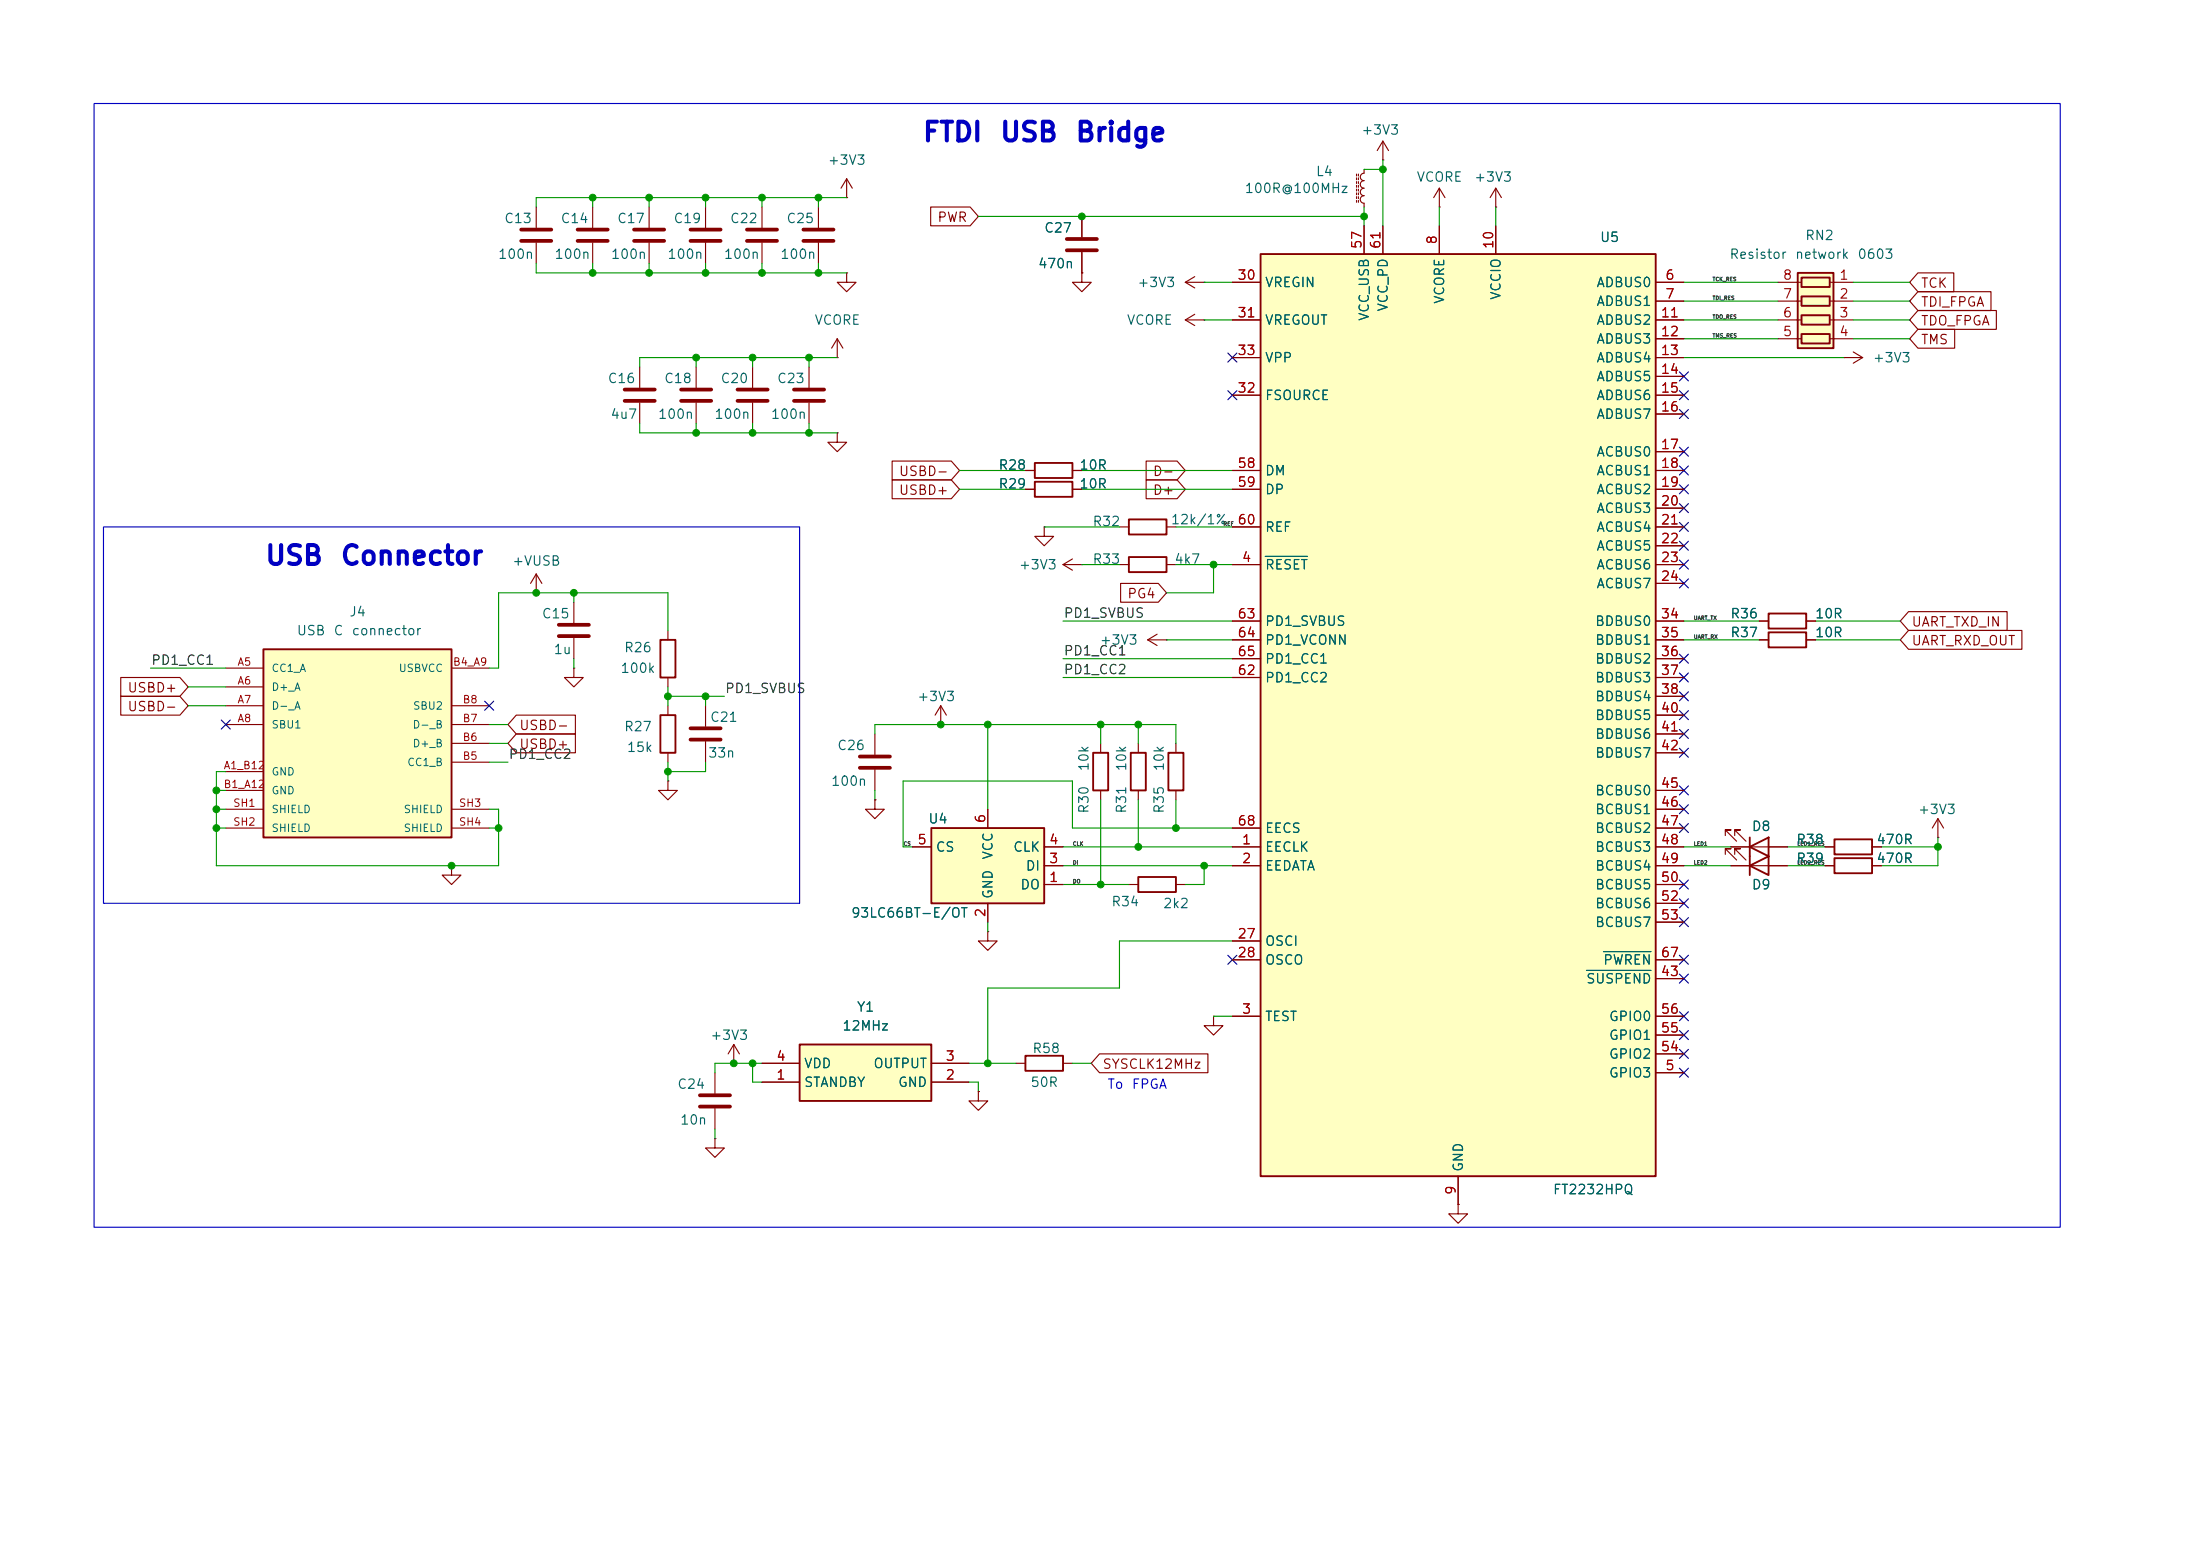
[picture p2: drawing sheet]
<svg xmlns="http://www.w3.org/2000/svg" width="297mm" height="210mm" viewBox="0 0 297 210" stroke-linecap="round" stroke-linejoin="round" font-family="sans-serif">
<path d="M35.6 87.6h25.4v25.4h-25.4z" fill="#ffffc2"/>
<path d="M35.6 87.6h25.4v25.4h-25.4zM89.2 86.4h2v5h-2zM89.2 96.5h2v5.1h-2zM147.6 101.6h2v5.1h-2zM152.7 101.6h2v5.1h-2zM153.7 118.4h5v2h-5z" fill="none" stroke="#840000" stroke-width=".25"/>
<g fill="none" stroke="#840000" stroke-width=".15">
<path d="M72.4 27.9v2.8M72.4 32.8v2.8M80 27.9v2.8M80 32.8v2.8M87.6 27.9v2.8M87.6 32.8v2.8M95.2 27.9v2.8M95.2 32.8v2.8M102.9 27.9v2.8M102.9 32.8v2.8M114.3 36.8v1.3h1.3l-1.3 1.3-1.3-1.3h1.3M114.3 36.8h.1"/>
<path d="M146 36.8v1.3h1.3l-1.3 1.3-1.2-1.3h1.2M146 36.8h.1M146 29.2v2.8M146 34v2.8M160 38.1l1.3 .8M160 38.1h2.6M161.3 37.3l-1.3 .8M162.6 38.1h.1M183.1 23.5v.2M183.1 24v.3M183.1 24.5v.3M183.1 25v.3"/>
<path d="M183.1 25.5v.3M183.1 26v.3M183.1 26.5v.3M183.1 27.1v.2M183.4 23.5v.2M183.4 24v.3M183.4 24.5v.3M183.4 25v.3M183.4 25.5v.3M183.4 26v.3M183.4 26.5v.3M183.4 27.1v.2"/>
<path d="M184.1 26.4a.51 .51 0 0 0-.5 .5 .51 .51 0 0 0 .5 .5v.5M184.1 23.4a.5 .5 0 0 0-.5 .5 .5 .5 0 0 0 .5 .5 .51 .51 0 0 0-.5 .5 .51 .51 0 0 0 .5 .5 .51 .51 0 0 0-.5 .5 .51 .51 0 0 0 .5 .5M184.1 22.9v.5M86.4 49.5v2.8M86.4 54.4v2.8M94 49.5v2.8M94 54.4v2.8M160 43.2l1.3 .7M160 43.2h2.6M161.3 42.4l-1.3 .8M162.6 43.2h.1M72.4 77.5l-.8 1.2"/>
<path d="M72.4 77.5l.8 1.2M72.4 77.5v2.5M143.5 76.2l1.3 .8M143.5 76.2h2.5M144.8 75.4l-1.3 .8M146 76.2h.1M30.5 90.2h5.1M30.5 92.7h5.1M30.5 95.3h5.1M30.5 97.8h5.1M61 90.2h5M61 95.3h5"/>
<path d="M61 97.8h5M72.4 80h.1M77.5 90.2v1.2h1.2l-1.2 1.3-1.3-1.3h1.3M77.5 90.2h.1M77.5 81.3v2.8M77.5 86.1v2.8M90.2 85.1v1.3M90.2 91.4v1.3M90.2 95.3v1.2M95.2 95.3v2.7M118.1 99.1v2.8M30.5 104.1h5.1"/>
<path d="M30.5 109.2h5.1M30.5 106.7h5.1M30.5 111.8h5.1M61 116.8v1.3h1.2l-1.2 1.3-1.3-1.3h1.3M61 116.8h.1M61 102.9h5M61 100.3h5M61 109.2h5M61 111.8h5M90.2 105.4v1.3h1.2l-1.2 1.3-1.3-1.3h1.3M90.2 105.4h.1M90.2 101.6v1.3"/>
<path d="M95.2 100.1v2.8M118.1 108v1.2h1.3l-1.3 1.3-1.3-1.3h1.3M118.1 108h.1M118.1 103.9v2.8M148.6 100.3v1.3M148.6 106.7v1.3M152.4 119.4h1.3M153.7 100.3v1.3M153.7 106.7v1.3M158.7 119.4h1.3"/>
</g>
<g fill="none" stroke="#840000" stroke-width=".51">
<path d="M70.4 32.5h4M70.4 31h4M78 32.5h4M78 31h4M85.6 32.5h4.1M85.6 31h4.1M93.2 32.5h4.1M93.2 31h4.1M100.8 32.5h4.1M100.8 31h4.1M144 33.8h4.1M144 32.3h4.1"/>
<path d="M84.3 54.1h4.1M84.3 52.6h4.1M91.9 54.1h4.1M91.9 52.6h4.1M75.4 85.9h4.1M75.4 84.3h4.1M93.2 99.8h4.1M93.2 98.3h4.1M116.1 103.6h4M116.1 102.1h4"/>
</g>
<path d="M170.2 34.3h53.3v124.5h-53.3z" fill="#ffffc2"/>
<path d="M170.2 34.3h53.3v124.5h-53.3zM157.7 101.6h2.1v5.1h-2.1zM236.2 116.8l2.6-1.2v2.5zM236.2 115.6v2.5M247.6 115.8h5.1v2.1h-5.1z" fill="none" stroke="#840000" stroke-width=".25"/>
<g fill="none" stroke="#840000" stroke-width=".15">
<path d="M166.4 38.1h3.8M184.1 30.5v3.8M186.7 30.5v3.8M194.3 30.5v3.8M201.9 30.5v3.8M223.5 38.1h3.8M113 58.4v1.3h1.3l-1.3 1.3-1.2-1.3h1.2M113 58.4h.1M166.4 43.2h3.8M166.4 48.3h3.8M166.4 53.3h3.8M223.5 40.6h3.8"/>
<path d="M223.5 43.2h3.8M223.5 45.7h3.8M223.5 48.3h3.8M223.5 50.8h3.8M223.5 53.3h3.8M223.5 55.9h3.8M166.4 76.2h3.8M166.4 63.5h3.8M166.4 66h3.8M166.4 71.1h3.8M223.5 76.2h3.8M223.5 61h3.8"/>
<path d="M223.5 63.5h3.8M223.5 66h3.8M223.5 68.6h3.8M223.5 71.1h3.8M223.5 73.7h3.8M223.5 78.7h3.8M127 97.8h.1M127 95.3l.8 1.2M127 95.3l-.8 1.2M127 95.3v2.5M166.4 83.8h3.8M166.4 86.4h3.8"/>
<path d="M166.4 88.9h3.8M166.4 91.4h3.8M223.5 83.8h3.8M223.5 86.4h3.8M223.5 88.9h3.8M223.5 91.4h3.8M223.5 94h3.8M223.5 96.5h3.8M223.5 99.1h3.8M158.7 100.3v1.3M158.7 106.7v1.3M166.4 114.3h3.8"/>
<path d="M166.4 116.8h3.8M166.4 111.8h3.8M223.5 114.3h3.8M223.5 116.8h3.8M223.5 101.6h3.8M223.5 106.7h3.8M223.5 109.2h3.8M223.5 111.8h3.8M223.5 119.4h3.8M232.9 115.3v-.7h.8h-.8l1.5 1.5M233.7 116.8h7.6M234.2 115.3v-.7h.7h-.7l1.5 1.5"/>
<path d="M246.4 116.8h1.2M252.7 116.8h1.3M133.3 125.7v1.3h1.3l-1.3 1.3-1.2-1.3h1.2M133.3 125.7h.1M163.8 137.2v1.2h1.3l-1.3 1.3-1.2-1.3h1.2M163.8 137.2h.1M166.4 137.2h3.8M166.4 127h3.8M166.4 129.5h3.8M223.5 137.2h3.8M223.5 129.5h3.8M223.5 132.1h3.8"/>
<path d="M223.5 121.9h3.8M223.5 124.5h3.8M223.5 139.7h3.8M196.8 158.8v3.8M223.5 144.8h3.8M223.5 142.2h3.8"/>
</g>
<path d="M170.8 75.1h5.7M214.2 131h8.7M216.5 128.4h6.4" fill="none" stroke="#006464" stroke-width=".15"/>
<path d="M242.7 36.8h4.8v10.2h-4.8z" fill="#ffffc2"/>
<path d="M242.7 36.8h4.8v10.2h-4.8zM243.2 37.5h3.8v1.2h-3.8zM243.2 40h3.8v1.3h-3.8zM243.2 42.5h3.8v1.3h-3.8zM243.2 45.1h3.8v1.3h-3.8z" fill="none" stroke="#840000" stroke-width=".25"/>
<g fill="none" stroke="#840000" stroke-width=".15">
<path d="M194.3 27.9h.1M194.3 25.4l-.8 1.3M194.3 25.4l.8 1.3M194.3 25.4v2.5M240 38.1h3.2M247 38.1h3.2M101.6 49.5v2.8M101.6 54.4v2.8M109.2 49.5v2.8M109.2 54.4v2.8M240 40.6h3.2M240 43.2h3.2"/>
<path d="M240 45.7h3.2M247 40.6h3.2M247 43.2h3.2M247 45.7h3.2M96.5 153.7v1.2h1.3l-1.3 1.3-1.3-1.3h1.3M96.5 153.7h.1M96.5 144.8v2.8M96.5 149.6v2.8"/>
</g>
<path d="M99.6 54.1h4M99.6 52.6h4M107.2 54.1h4.1M107.2 52.6h4.1M94.5 149.4h4.1M94.5 147.8h4.1" fill="none" stroke="#840000" stroke-width=".51"/>
<path d="M125.7 111.8h15.3v10.1h-15.3z" fill="#ffffc2"/>
<path d="M125.7 111.8h15.3v10.1h-15.3zM247.6 113.3h5.1v2h-5.1zM138.4 142.5h5.1v2h-5.1z" fill="none" stroke="#840000" stroke-width=".25"/>
<g fill="none" stroke="#840000" stroke-width=".15">
<path d="M186.7 19.1l.8 1.2M186.7 19.1l-.8 1.2M186.7 19.1v2.5M110.5 27.9v2.8M110.5 32.8v2.8M114.3 26.7h.1M114.3 24.1l-.8 1.3M114.3 24.1l.8 1.3M114.3 24.1v2.6M186.7 21.6h.1M201.9 27.9h.1M201.9 25.4l.8 1.3"/>
<path d="M201.9 25.4l-.7 1.3M201.9 25.4v2.5M113 48.3h.1M113 45.7l-.7 1.3M113 45.7l.8 1.3M113 45.7v2.6M154.9 86.4l1.3 .7M154.9 86.4h2.6M156.2 85.6l-1.3 .8M157.5 86.4h.1M123.2 114.3h2.5M133.3 109.2v2.6"/>
<path d="M141 119.4h2.5M141 116.8h2.5M141 114.3h2.5M246.4 114.3h1.2M252.7 114.3h1.3M133.3 121.9v2.6M99.1 143.5h.1M99.1 141l.7 1.2M99.1 141l-.8 1.2M99.1 141v2.5M137.2 143.5h1.2M143.5 143.5h1.3"/>
<path d="M196.8 162.6v1.2h1.3l-1.3 1.3-1.2-1.3h1.2M196.8 162.6h.1"/>
</g>
<path d="M108.5 32.5h4M108.5 31h4" fill="none" stroke="#840000" stroke-width=".51"/>
<path d="M107.9 141h17.8v7.6h-17.8z" fill="#ffffc2"/>
<path d="M139.7 65h5.1v2.1h-5.1zM139.7 62.5h5.1v2h-5.1zM152.4 70.1h5.1v2h-5.1zM152.4 75.2h5.1v2h-5.1zM238.8 85.3h5v2.1h-5zM238.8 82.8h5v2h-5zM236.2 114.3l2.6-1.3v2.6zM236.2 113v2.6M107.9 141h17.8v7.6h-17.8z" fill="none" stroke="#840000" stroke-width=".25"/>
<g fill="none" stroke="#840000" stroke-width=".15">
<path d="M125.6 27.9h5.4l1.1 1.3-1.1 1.3h-5.4zM146 36.8h.1M146 29.2v2.8M146 34v2.8M166.4 38.1h3.8M184.1 30.5v3.8M186.7 30.5v3.8M194.3 30.5v3.8M201.9 30.5v3.8M223.5 38.1h3.8M258.9 39.4h9.9v2.5h-9.9l-1.1-1.3zM258.9 36.8h4.9v2.6h-4.9l-1.1-1.3z"/>
<path d="M166.4 48.3h3.8M166.4 43.2h3.8M166.4 53.3h3.8M223.5 48.3h3.8M223.5 40.6h3.8M223.5 43.2h3.8M223.5 45.7h3.8M223.5 50.8h3.8M223.5 53.3h3.8M223.5 55.9h3.8M248.9 48.3h.1M248.9 48.3h2.6"/>
<path d="M250.2 47.5l1.3 .8M251.5 48.3l-1.3 .7M258.9 44.4h5v2.6h-5l-1.1-1.3zM258.9 41.9h10.6v2.6h-10.6l-1.1-1.3zM120.4 62.2h8l1.1 1.3-1.1 1.3h-8zM120.4 64.8h8l1.1 1.2-1.1 1.3h-8zM138.4 66h1.3M138.4 63.5h1.3M141 71.1v1.3h1.2l-1.2 1.3-1.3-1.3h1.3M141 71.1h.1M144.8 66h1.2M144.8 63.5h1.2"/>
<path d="M151.1 71.1h1.3M151.1 76.2h1.3M151.3 78.7h5.1l1.1 1.3-1.1 1.3h-5.1zM154.7 62.2h4.2l1.1 1.3-1.1 1.3h-4.2zM154.7 64.8h4.2l1.1 1.2-1.1 1.3h-4.2zM157.5 71.1h1.2M157.5 76.2h1.2M166.4 71.1h3.8M166.4 76.2h3.8M166.4 66h3.8M166.4 63.5h3.8M223.5 71.1h3.8"/>
<path d="M223.5 76.2h3.8M223.5 66h3.8M223.5 63.5h3.8M223.5 61h3.8M223.5 68.6h3.8M223.5 73.7h3.8M223.5 78.7h3.8M16.3 94h8l1.1 1.3-1.1 1.2h-8zM16.3 91.4h8l1.1 1.3-1.1 1.3h-8zM69.7 96.5h8v2.6h-8l-1.1-1.3zM69.7 99.1h8v2.5h-8l-1.1-1.3zM166.4 86.4h3.8"/>
<path d="M166.4 83.8h3.8M166.4 88.9h3.8M166.4 91.4h3.8M223.5 86.4h3.8M223.5 83.8h3.8M223.5 88.9h3.8M223.5 91.4h3.8M223.5 94h3.8M223.5 96.5h3.8M223.5 99.1h3.8M237.5 86.4h1.3M237.5 83.8h1.3"/>
<path d="M243.8 86.4h1.3M243.8 83.8h1.3M257.7 82.5h13.3v2.6h-13.3l-1.2-1.3zM257.7 85.1h15.3v2.5h-15.3l-1.2-1.2zM118.1 108h.1M123.2 114.3h2.5M133.3 109.2v2.6M141 114.3h2.5M141 116.8h2.5M141 119.4h2.5M166.4 114.3h3.8M166.4 116.8h3.8"/>
<path d="M166.4 111.8h3.8M223.5 114.3h3.8M223.5 116.8h3.8M223.5 101.6h3.8M223.5 106.7h3.8M223.5 109.2h3.8M223.5 111.8h3.8M223.5 119.4h3.8M232.9 112.8v-.8h.8h-.8l1.5 1.5M233.7 114.3h7.6M233.7 116.8h2.5M234.2 112.8v-.8h.7h-.7l1.5 1.5"/>
<path d="M238.8 116.8h2.5M246.4 114.3h1.2M246.4 116.8h1.2M252.7 114.3h1.3M252.7 116.8h1.3M261.6 113h.1M261.6 110.5l-.7 1.3M261.6 110.5l.8 1.3M261.6 110.5v2.5M133.3 121.9v2.6M166.4 137.2h3.8M166.4 127h3.8"/>
<path d="M166.4 129.5h3.8M223.5 137.2h3.8M223.5 129.5h3.8M223.5 132.1h3.8M223.5 121.9h3.8M223.5 124.5h3.8M223.5 139.7h3.8M102.9 146.1h5M102.9 143.5h5M125.7 146.1h5.1M125.7 143.5h5.1M132.1 147.3v1.3h1.2l-1.2 1.3-1.3-1.3h1.3"/>
<path d="M132.1 147.3h.1M148.4 142.2h14.7v2.6h-14.7l-1.1-1.3zM196.8 158.8v3.8M223.5 144.8h3.8M223.5 142.2h3.8M196.8 162.6h.1"/>
</g>
<g fill="none" stroke="#009600" stroke-width=".15">
<path d="M72.4 35.6v1.2h41.9M80 26.7v1.2M80 35.6v1.2M87.6 26.7v1.2M87.6 35.6v1.2M95.2 26.7v1.2M95.2 35.6v1.2M102.9 26.7v1.2M102.9 35.6v1.2M110.5 26.7v1.2M110.5 35.6v1.2M114.3 26.7h-41.9v1.2"/>
<path d="M132.1 29.2h52M162.6 38.1h3.8M184.1 22.9h2.6M184.1 27.9v2.6M186.7 21.6v8.9M194.3 27.9v2.6M201.9 27.9v2.6M227.3 38.1h12.7M250.2 38.1h7.6M86.4 57.2v1.2h26.6M94 48.3v1.2M94 57.2v1.2"/>
<path d="M101.6 48.3v1.2M101.6 57.2v1.2M109.2 48.3v1.2M109.2 57.2v1.2M113 48.3h-26.6v1.2M162.6 43.2h3.8M227.3 45.7h12.7M227.3 40.6h12.7M227.3 48.3h21.6M227.3 43.2h12.7M250.2 45.7h7.6M250.2 40.6h7.6"/>
<path d="M250.2 43.2h7.6M129.5 66h8.9M129.5 63.5h8.9M141 71.1h10.1M146 76.2h5.1M146 66h20.4M146 63.5h20.4M158.7 76.2h7.7M158.7 71.1h7.7M163.8 76.2v3.8h-6.3M20.3 90.2h10.2M25.4 92.7h5.1"/>
<path d="M25.4 95.3h5.1M66 97.8h2.6M77.5 80v1.3M77.5 88.9v1.3M90.2 85.1v-5.1h-22.9v10.2h-1.3M90.2 92.7v2.6M90.2 94h7.6M95.2 94v1.3M118.1 99.1v-1.3h40.6v2.5M133.3 97.8v11.4M143.5 91.4h22.9M143.5 88.9h22.9"/>
<path d="M143.5 83.8h22.9M148.6 97.8v2.5M153.7 97.8v2.5M157.5 86.4h8.9M227.3 83.8h10.2M227.3 86.4h10.2M245.1 83.8h11.4M245.1 86.4h11.4M29.2 109.2h1.3M29.2 111.8h1.3M29.2 106.7h1.3M30.5 104.1h-1.3v12.7h38.1v-7.6h-1.3"/>
<path d="M66 102.9h2.6M66 100.3h2.6M66 111.8h1.3M90.2 102.9v2.5M95.2 102.9v1.2h-5M118.1 106.7v1.3M143.5 116.8h22.9M143.5 114.3h22.9M143.5 119.4h8.9M148.6 108v11.4M153.7 108v6.3M158.7 108v3.8"/>
<path d="M162.6 116.8v2.6h-2.6M166.4 111.8h-21.6v-6.4h-22.9v8.9h1.3M227.3 116.8h6.4M227.3 114.3h6.4M241.3 116.8h5.1M241.3 114.3h5.1M254 114.3h7.6M261.6 113v3.8h-7.6M133.3 124.5v1.2M163.8 137.2h2.6M166.4 127h-15.3v6.4h-17.8v10.1M96.5 152.4v1.3"/>
<path d="M101.6 143.5v2.6h1.3M102.9 143.5h-6.4v1.3M130.8 143.5h6.4M130.8 146.1h1.3v1.2M144.8 143.5h2.5"/>
</g>
<g fill="none" stroke="#000084" stroke-width=".15">
<path d="M165.8 47.7l1.2 1.2M165.8 52.7l1.2 1.2M167 47.7l-1.2 1.2M167 52.7l-1.2 1.2M226.7 55.3l1.2 1.2M226.7 50.2l1.2 1.2M226.7 52.7l1.2 1.2M227.9 55.3l-1.2 1.2M227.9 50.2l-1.2 1.2M227.9 52.7l-1.2 1.2M226.7 60.4l1.2 1.2M226.7 73.1l1.2 1.2"/>
<path d="M226.7 70.5l1.2 1.2M226.7 75.6l1.2 1.2M226.7 65.4l1.2 1.2M226.7 68l1.2 1.2M226.7 62.9l1.2 1.2M226.7 78.1l1.2 1.2M227.9 60.4l-1.2 1.2M227.9 73.1l-1.2 1.2M227.9 70.5l-1.2 1.2M227.9 75.6l-1.2 1.2M227.9 65.4l-1.2 1.2M227.9 68l-1.2 1.2"/>
<path d="M227.9 62.9l-1.2 1.2M227.9 78.1l-1.2 1.2M29.9 97.2l1.2 1.2M31.1 97.2l-1.2 1.2M65.4 94.6l1.2 1.3M66.6 94.6l-1.2 1.3M226.7 98.5l1.2 1.2M226.7 93.4l1.2 1.2M226.7 95.9l1.2 1.2M226.7 88.3l1.2 1.2M226.7 90.8l1.2 1.2M227.9 98.5l-1.2 1.2"/>
<path d="M227.9 93.4l-1.2 1.2M227.9 95.9l-1.2 1.2M227.9 88.3l-1.2 1.2M227.9 90.8l-1.2 1.2M226.7 111.2l1.2 1.2M226.7 106.1l1.2 1.2M226.7 101l1.2 1.2M226.7 108.6l1.2 1.2M226.7 118.8l1.2 1.2M227.9 111.2l-1.2 1.2M227.9 106.1l-1.2 1.2M227.9 101l-1.2 1.2"/>
<path d="M227.9 108.6l-1.2 1.2M227.9 118.8l-1.2 1.2M165.8 128.9l1.2 1.2M167 128.9l-1.2 1.2M226.7 131.5l1.2 1.2M226.7 136.6l1.2 1.2M226.7 128.9l1.2 1.2M226.7 139.1l1.2 1.2M226.7 121.3l1.2 1.2M226.7 123.9l1.2 1.2M227.9 131.5l-1.2 1.2M227.9 136.6l-1.2 1.2"/>
<path d="M227.9 128.9l-1.2 1.2M227.9 139.1l-1.2 1.2M227.9 121.3l-1.2 1.2M227.9 123.9l-1.2 1.2M226.7 141.6l1.2 1.2M226.7 144.2l1.2 1.2M227.9 141.6l-1.2 1.2M227.9 144.2l-1.2 1.2"/>
</g>
<path d="M12.7 14h265.4v151.6h-265.4zM14 71.1h93.9v50.8h-93.9z" fill="none" stroke="#0000c2" stroke-width=".15"/>
<path d="M170.8 75.1h5.7M214.2 131h8.7M216.5 128.4h6.4" fill="none" stroke="#006464" stroke-width=".15"/>
<g fill="#009600" stroke="#009600" stroke-width=".14">
<circle cx="80" cy="36.8" r=".46"/>
<circle cx="87.6" cy="36.8" r=".46"/>
<circle cx="77.5" cy="80" r=".46"/>
<circle cx="72.4" cy="80" r=".46"/>
<circle cx="87.6" cy="26.7" r=".46"/>
<circle cx="80" cy="26.7" r=".46"/>
<circle cx="95.2" cy="26.7" r=".46"/>
<circle cx="95.2" cy="36.8" r=".46"/>
<circle cx="94" cy="58.4" r=".46"/>
<circle cx="94" cy="48.3" r=".46"/>
<circle cx="109.2" cy="58.4" r=".46"/>
<circle cx="101.6" cy="58.4" r=".46"/>
<circle cx="110.5" cy="26.7" r=".46"/>
<circle cx="102.9" cy="26.7" r=".46"/>
<circle cx="109.2" cy="48.3" r=".46"/>
<circle cx="110.5" cy="36.8" r=".46"/>
<circle cx="102.9" cy="36.8" r=".46"/>
<circle cx="101.6" cy="48.3" r=".46"/>
<circle cx="29.2" cy="106.7" r=".46"/>
<circle cx="61" cy="116.8" r=".46"/>
<circle cx="67.3" cy="111.8" r=".46"/>
<circle cx="29.2" cy="111.8" r=".46"/>
<circle cx="29.2" cy="109.2" r=".46"/>
<circle cx="90.2" cy="94" r=".46"/>
<circle cx="95.2" cy="94" r=".46"/>
<circle cx="90.2" cy="104.1" r=".46"/>
<circle cx="127" cy="97.8" r=".46"/>
<circle cx="158.7" cy="111.8" r=".46"/>
<circle cx="133.3" cy="97.8" r=".46"/>
<circle cx="153.7" cy="97.8" r=".46"/>
<circle cx="148.6" cy="97.8" r=".46"/>
<circle cx="148.6" cy="119.4" r=".46"/>
<circle cx="153.7" cy="114.3" r=".46"/>
<circle cx="162.6" cy="116.8" r=".46"/>
<circle cx="133.3" cy="143.5" r=".46"/>
<circle cx="101.6" cy="143.5" r=".46"/>
<circle cx="99.1" cy="143.5" r=".46"/>
<circle cx="261.6" cy="114.3" r=".46"/>
<circle cx="163.8" cy="76.2" r=".46"/>
<circle cx="146" cy="29.2" r=".46"/>
<circle cx="186.7" cy="22.9" r=".46"/>
<circle cx="184.1" cy="29.2" r=".46"/>
</g>
<g font-size="2.5" fill="#0000c2">
<text x="124.4" y="19.7">FTDI</text>
<text x="134.9" y="19.7">USB</text>
<text x="145" y="19.7">Bridge</text>
<text x="35.6" y="76.9">USB</text>
<text x="45.8" y="76.9">Connector</text>
</g>
<g font-size="1.3" fill="#006464">
<text x="111.7" y="22.6">+3V3</text>
<text x="183.7" y="18.5">+3V3</text>
<text x="167.9" y="26.4">100R@100MHz</text>
<text x="177.6" y="24.1">L4</text>
<text x="191.2" y="24.8">VCORE</text>
<text x="198.9" y="24.8">+3V3</text>
<text x="67.1" y="35.3">100n</text>
<text x="68" y="30.4">C13</text>
<text x="74.8" y="35.3">100n</text>
<text x="75.6" y="30.4">C14</text>
<text x="82.4" y="35.3">100n</text>
<text x="83.2" y="30.4">C17</text>
<text x="90" y="35.3">100n</text>
<text x="90.8" y="30.4">C19</text>
<text x="97.6" y="35.3">100n</text>
<text x="98.5" y="30.4">C22</text>
<text x="105.2" y="35.3">100n</text>
<text x="106.1" y="30.4">C25</text>
<text x="140.9" y="31.7">C27</text>
<text x="215.9" y="33">U5</text>
<text x="233.4" y="35.3">Resistor</text>
<text x="242.2" y="35.3">network</text>
<text x="243.6" y="32.7">RN2</text>
<text x="250.7" y="35.3">0603</text>
<text x="140" y="36.5">470n</text>
<text x="153.5" y="39.1">+3V3</text>
<text x="170.7" y="39.1">VREGIN</text>
<text x="195.3" y="41.1" transform="rotate(-90 195.3 41.1)">VCORE</text>
<text x="202.9" y="40.6" transform="rotate(-90 202.9 40.6)">VCCIO</text>
<text x="215.4" y="39.1">ADBUS0</text>
<text x="215.4" y="41.6">ADBUS1</text>
<text x="109.9" y="44.2">VCORE</text>
<text x="152" y="44.2">VCORE</text>
<text x="170.7" y="44.2">VREGOUT</text>
<text x="185.1" y="43.4" transform="rotate(-90 185.1 43.4)">VCC_USB</text>
<text x="187.7" y="42.1" transform="rotate(-90 187.7 42.1)">VCC_PD</text>
<text x="215.4" y="44.2">ADBUS2</text>
<text x="215.4" y="46.7">ADBUS3</text>
<text x="82" y="52">C16</text>
<text x="89.6" y="52">C18</text>
<text x="97.2" y="52">C20</text>
<text x="104.8" y="52">C23</text>
<text x="170.7" y="49.2">VPP</text>
<text x="215.4" y="49.2">ADBUS4</text>
<text x="215.4" y="51.8">ADBUS5</text>
<text x="252.7" y="49.2">+3V3</text>
<text x="82.3" y="56.9">4u7</text>
<text x="88.7" y="56.9">100n</text>
<text x="96.4" y="56.9">100n</text>
<text x="104" y="56.9">100n</text>
<text x="170.7" y="54.3">FSOURCE</text>
<text x="215.4" y="54.3">ADBUS6</text>
<text x="215.4" y="56.9">ADBUS7</text>
<text x="134.7" y="63.7">R28</text>
<text x="145.6" y="63.7">10R</text>
<text x="170.7" y="64.5">DM</text>
<text x="215.4" y="61.9">ACBUS0</text>
<text x="215.4" y="64.5">ACBUS1</text>
<text x="134.7" y="66.2">R29</text>
<text x="145.6" y="66.2">10R</text>
<text x="147.4" y="71.3">R32</text>
<text x="158" y="71.1">12k/1%</text>
<text x="170.7" y="67">DP</text>
<text x="215.4" y="67">ACBUS2</text>
<text x="215.4" y="69.6">ACBUS3</text>
<text x="69.1" y="76.7">+VUSB</text>
<text x="137.5" y="77.2">+3V3</text>
<text x="147.4" y="76.4">R33</text>
<text x="158.4" y="76.4">4k7</text>
<text x="170.7" y="77.2">RESET</text>
<text x="170.7" y="72.1">REF</text>
<text x="215.4" y="72.1">ACBUS4</text>
<text x="215.4" y="74.6">ACBUS5</text>
<text x="215.4" y="77.2">ACBUS6</text>
<text x="47.1" y="83.5">J4</text>
<text x="73.1" y="83.8">C15</text>
<text x="215.4" y="79.7">ACBUS7</text>
<text x="233.5" y="83.8">R36</text>
<text x="244.9" y="83.8">10R</text>
<text x="40" y="86.1">USB</text>
<text x="44.9" y="86.1">C</text>
<text x="47.4" y="86.1">connector</text>
<text x="74.6" y="88.6">1u</text>
<text x="84.2" y="88.3">R26</text>
<text x="148.4" y="87.3">+3V3</text>
<text x="170.7" y="84.8">PD1_SVBUS</text>
<text x="170.7" y="87.3">PD1_VCONN</text>
<text x="170.7" y="89.9">PD1_CC1</text>
<text x="215.2" y="84.8">BDBUS0</text>
<text x="215.2" y="87.3">BDBUS1</text>
<text x="215.2" y="89.9">BDBUS2</text>
<text x="233.5" y="86.3">R37</text>
<text x="244.9" y="86.3">10R</text>
<text x="83.7" y="91.1">100k</text>
<text x="123.7" y="95">+3V3</text>
<text x="170.7" y="92.4">PD1_CC2</text>
<text x="215.2" y="92.4">BDBUS3</text>
<text x="215.2" y="95">BDBUS4</text>
<text x="84.2" y="99">R27</text>
<text x="84.5" y="101.8">15k</text>
<text x="95.8" y="97.7">C21</text>
<text x="112.9" y="101.6">C26</text>
<text x="215.2" y="97.5">BDBUS5</text>
<text x="215.2" y="100">BDBUS6</text>
<text x="95.5" y="102.6">33n</text>
<text x="112.1" y="106.4">100n</text>
<text x="147.3" y="104.2" transform="rotate(-90 147.3 104.2)">10k</text>
<text x="152.4" y="104.2" transform="rotate(-90 152.4 104.2)">10k</text>
<text x="157.4" y="104.2" transform="rotate(-90 157.4 104.2)">10k</text>
<text x="215.2" y="102.6">BDBUS7</text>
<text x="215.2" y="107.7">BCBUS0</text>
<text x="125.2" y="111.5">U4</text>
<text x="147.3" y="109.9" transform="rotate(-90 147.3 109.9)">R30</text>
<text x="152.4" y="109.9" transform="rotate(-90 152.4 109.9)">R31</text>
<text x="157.4" y="109.9" transform="rotate(-90 157.4 109.9)">R35</text>
<text x="170.7" y="112.7">EECS</text>
<text x="215.2" y="110.2">BCBUS1</text>
<text x="215.2" y="112.7">BCBUS2</text>
<text x="236.4" y="112.5">D8</text>
<text x="258.8" y="110.2">+3V3</text>
<text x="126.2" y="115.3">CS</text>
<text x="134.3" y="116.1" transform="rotate(-90 134.3 116.1)">VCC</text>
<text x="136.7" y="115.3">CLK</text>
<text x="138.4" y="117.8">DI</text>
<text x="170.7" y="115.3">EECLK</text>
<text x="170.7" y="117.8">EEDATA</text>
<text x="215.2" y="115.3">BCBUS3</text>
<text x="215.2" y="117.8">BCBUS4</text>
<text x="242.4" y="116.8">R39</text>
<text x="242.4" y="114.3">R38</text>
<text x="253.2" y="116.8">470R</text>
<text x="253.2" y="114.3">470R</text>
<text x="114.8" y="124.2">93LC66BT-E/OT</text>
<text x="134.3" y="121.4" transform="rotate(-90 134.3 121.4)">GND</text>
<text x="137.7" y="120.4">DO</text>
<text x="149.9" y="122.6">R34</text>
<text x="156.9" y="122.9">2k2</text>
<text x="215.2" y="120.4">BCBUS5</text>
<text x="215.2" y="122.9">BCBUS6</text>
<text x="215.2" y="125.4">BCBUS7</text>
<text x="236.4" y="120.4">D9</text>
<text x="170.7" y="128">OSCI</text>
<text x="170.7" y="130.5">OSCO</text>
<text x="216.3" y="130.5">PWREN</text>
<text x="115.6" y="136.9">Y1</text>
<text x="214" y="133.1">SUSPEND</text>
<text x="95.8" y="140.7">+3V3</text>
<text x="113.6" y="139.4">12MHz</text>
<text x="139.3" y="142.4">R58</text>
<text x="170.7" y="138.1">TEST</text>
<text x="217.1" y="143.2">GPIO2</text>
<text x="217.1" y="140.7">GPIO1</text>
<text x="217.1" y="138.1">GPIO0</text>
<text x="91.3" y="147.3">C24</text>
<text x="108.5" y="147">STANDBY</text>
<text x="108.5" y="144.5">VDD</text>
<text x="117.8" y="144.5">OUTPUT</text>
<text x="121.1" y="147">GND</text>
<text x="139" y="147">50R</text>
<text x="217.1" y="145.8">GPIO3</text>
<text x="91.7" y="152.1">10n</text>
<text x="197.8" y="158.2" transform="rotate(-90 197.8 158.2)">GND</text>
<text x="209.6" y="161.5">FT2232HPQ</text>
</g>
<g font-size="1.3" fill="#840000">
<text x="126.5" y="30.3">PWR</text>
<text x="259.2" y="41.7">TDI_FPGA</text>
<text x="259.2" y="39.2">TCK</text>
<text x="259.2" y="46.8">TMS</text>
<text x="259.2" y="44.2">TDO_FPGA</text>
<text x="121.3" y="64.6">USBD-</text>
<text x="155.5" y="64.6">D-</text>
<text x="121.3" y="67.1">USBD+</text>
<text x="155.5" y="67.1">D+</text>
<text x="152.1" y="81.1">PG4</text>
<text x="258" y="84.9">UART_TXD_IN</text>
<text x="258" y="87.4">UART_RXD_OUT</text>
<text x="17.1" y="93.8">USBD+</text>
<text x="17.1" y="96.3">USBD-</text>
<text x="70" y="98.9">USBD-</text>
<text x="70" y="101.4">USBD+</text>
<text x="148.7" y="144.6">SYSCLK12MHz</text>
</g>
<g font-size="1.3" fill="#a90000">
<text x="184.1" y="33.7" transform="rotate(-90 184.1 33.7)">57</text>
<text x="186.7" y="33.7" transform="rotate(-90 186.7 33.7)">61</text>
<text x="194.3" y="33.1" transform="rotate(-90 194.3 33.1)">8</text>
<text x="201.9" y="33.7" transform="rotate(-90 201.9 33.7)">10</text>
<text x="167" y="38.1">30</text>
<text x="224.7" y="38.1">6</text>
<text x="224.7" y="40.6">7</text>
<text x="240.6" y="40.6">7</text>
<text x="240.6" y="38.1">8</text>
<text x="248.2" y="38.1">1</text>
<text x="248.2" y="40.6">2</text>
<text x="167" y="43.2">31</text>
<text x="224.1" y="43.2">11</text>
<text x="224.1" y="45.7">12</text>
<text x="240.6" y="45.7">5</text>
<text x="240.6" y="43.2">6</text>
<text x="248.2" y="43.2">3</text>
<text x="248.2" y="45.7">4</text>
<text x="167" y="53.3">32</text>
<text x="167" y="48.2">33</text>
<text x="224.1" y="48.2">13</text>
<text x="224.1" y="50.8">14</text>
<text x="224.1" y="53.3">15</text>
<text x="224.1" y="55.9">16</text>
<text x="167" y="63.5">58</text>
<text x="224.1" y="60.9">17</text>
<text x="224.1" y="63.5">18</text>
<text x="167" y="66">59</text>
<text x="167" y="71.1">60</text>
<text x="224.1" y="66">19</text>
<text x="224.1" y="68.6">20</text>
<text x="224.1" y="71.1">21</text>
<text x="167.6" y="76.2">4</text>
<text x="224.1" y="73.6">22</text>
<text x="224.1" y="76.2">23</text>
<text x="167" y="83.8">63</text>
<text x="224.1" y="78.7">24</text>
<text x="224.1" y="83.8">34</text>
<text x="167" y="86.3">64</text>
<text x="167" y="88.9">65</text>
<text x="224.1" y="86.3">35</text>
<text x="224.1" y="88.9">36</text>
<text x="167" y="91.4">62</text>
<text x="224.1" y="91.4">37</text>
<text x="224.1" y="94">38</text>
<text x="224.1" y="96.5">40</text>
<text x="224.1" y="99">41</text>
<text x="224.1" y="101.6">42</text>
<text x="224.1" y="106.7">45</text>
<text x="133.3" y="111.2" transform="rotate(-90 133.3 111.2)">6</text>
<text x="167" y="111.7">68</text>
<text x="224.1" y="109.2">46</text>
<text x="224.1" y="111.7">47</text>
<text x="123.8" y="114.3">5</text>
<text x="141.5" y="119.4">1</text>
<text x="141.5" y="116.8">3</text>
<text x="141.5" y="114.3">4</text>
<text x="167.6" y="114.3">1</text>
<text x="167.6" y="116.8">2</text>
<text x="224.1" y="114.3">48</text>
<text x="224.1" y="116.8">49</text>
<text x="224.1" y="119.4">50</text>
<text x="133.3" y="123.9" transform="rotate(-90 133.3 123.9)">2</text>
<text x="224.1" y="121.9">52</text>
<text x="224.1" y="124.4">53</text>
<text x="167" y="127">27</text>
<text x="167" y="129.5">28</text>
<text x="224.1" y="129.5">67</text>
<text x="167.6" y="137.1">3</text>
<text x="224.1" y="132.1">43</text>
<text x="224.1" y="137.1">56</text>
<text x="104.7" y="143.5">4</text>
<text x="127.6" y="143.5">3</text>
<text x="224.1" y="142.2">54</text>
<text x="224.1" y="139.7">55</text>
<text x="104.7" y="146">1</text>
<text x="127.6" y="146">2</text>
<text x="224.7" y="144.8">5</text>
<text x="196.8" y="161.4" transform="rotate(-90 196.8 161.4)">9</text>
</g>
<g font-size="1.3" fill="#0f0f0f">
<text x="143.5" y="83.7">PD1_SVBUS</text>
<text x="143.5" y="88.8">PD1_CC1</text>
<text x="20.3" y="90">PD1_CC1</text>
<text x="97.8" y="93.9">PD1_SVBUS</text>
<text x="143.5" y="91.3">PD1_CC2</text>
<text x="68.6" y="102.7">PD1_CC2</text>
</g>
<g font-size="1.3" fill="#0000c2">
<text x="149.4" y="147.3">To</text>
<text x="152.7" y="147.3">FPGA</text>
</g>
<g font-size="1" fill="#a90000">
<text x="32" y="90.1">A5</text>
<text x="32" y="92.6">A6</text>
<text x="32" y="95.2">A7</text>
<text x="61.1" y="90.1">B4_A9</text>
<text x="62.4" y="95.2">B8</text>
<text x="32" y="97.7">A8</text>
<text x="62.4" y="100.3">B6</text>
<text x="62.4" y="97.7">B7</text>
<text x="30.1" y="104.1">A1_B12</text>
<text x="30.1" y="106.6">B1_A12</text>
<text x="62.4" y="102.8">B5</text>
<text x="31.4" y="109.1">SH1</text>
<text x="31.4" y="111.7">SH2</text>
<text x="61.9" y="109.1">SH3</text>
<text x="61.9" y="111.7">SH4</text>
</g>
<g font-size="1" fill="#006464">
<text x="36.6" y="90.9">CC1_A</text>
<text x="36.6" y="93.5">D+_A</text>
<text x="53.7" y="90.9">USBVCC</text>
<text x="36.6" y="96">D-_A</text>
<text x="36.6" y="98.6">SBU1</text>
<text x="55.6" y="101.1">D+_B</text>
<text x="55.6" y="98.6">D-_B</text>
<text x="55.7" y="96">SBU2</text>
<text x="36.6" y="104.9">GND</text>
<text x="36.6" y="107.5">GND</text>
<text x="54.9" y="103.6">CC1_B</text>
<text x="36.6" y="110">SHIELD</text>
<text x="36.6" y="112.5">SHIELD</text>
<text x="54.4" y="110">SHIELD</text>
<text x="54.4" y="112.5">SHIELD</text>
</g>
<g font-size=".5" fill="#0f0f0f">
<text x="231.1" y="38.1">TCK_RES</text>
<text x="231.1" y="40.6">TDI_RES</text>
<text x="231.1" y="45.7">TMS_RES</text>
<text x="231.1" y="43.1">TDO_RES</text>
<text x="165.1" y="71.1">REF</text>
<text x="228.6" y="83.8">UART_TX</text>
<text x="228.6" y="86.3">UART_RX</text>
<text x="121.9" y="114.3">CS</text>
<text x="144.8" y="119.3">DO</text>
<text x="144.8" y="116.8">DI</text>
<text x="144.8" y="114.3">CLK</text>
<text x="228.6" y="114.3">LED1</text>
<text x="228.6" y="116.8">LED2</text>
<text x="242.6" y="116.8">LED2_RES</text>
<text x="242.6" y="114.3">LED1_RES</text>
</g>
</svg>
